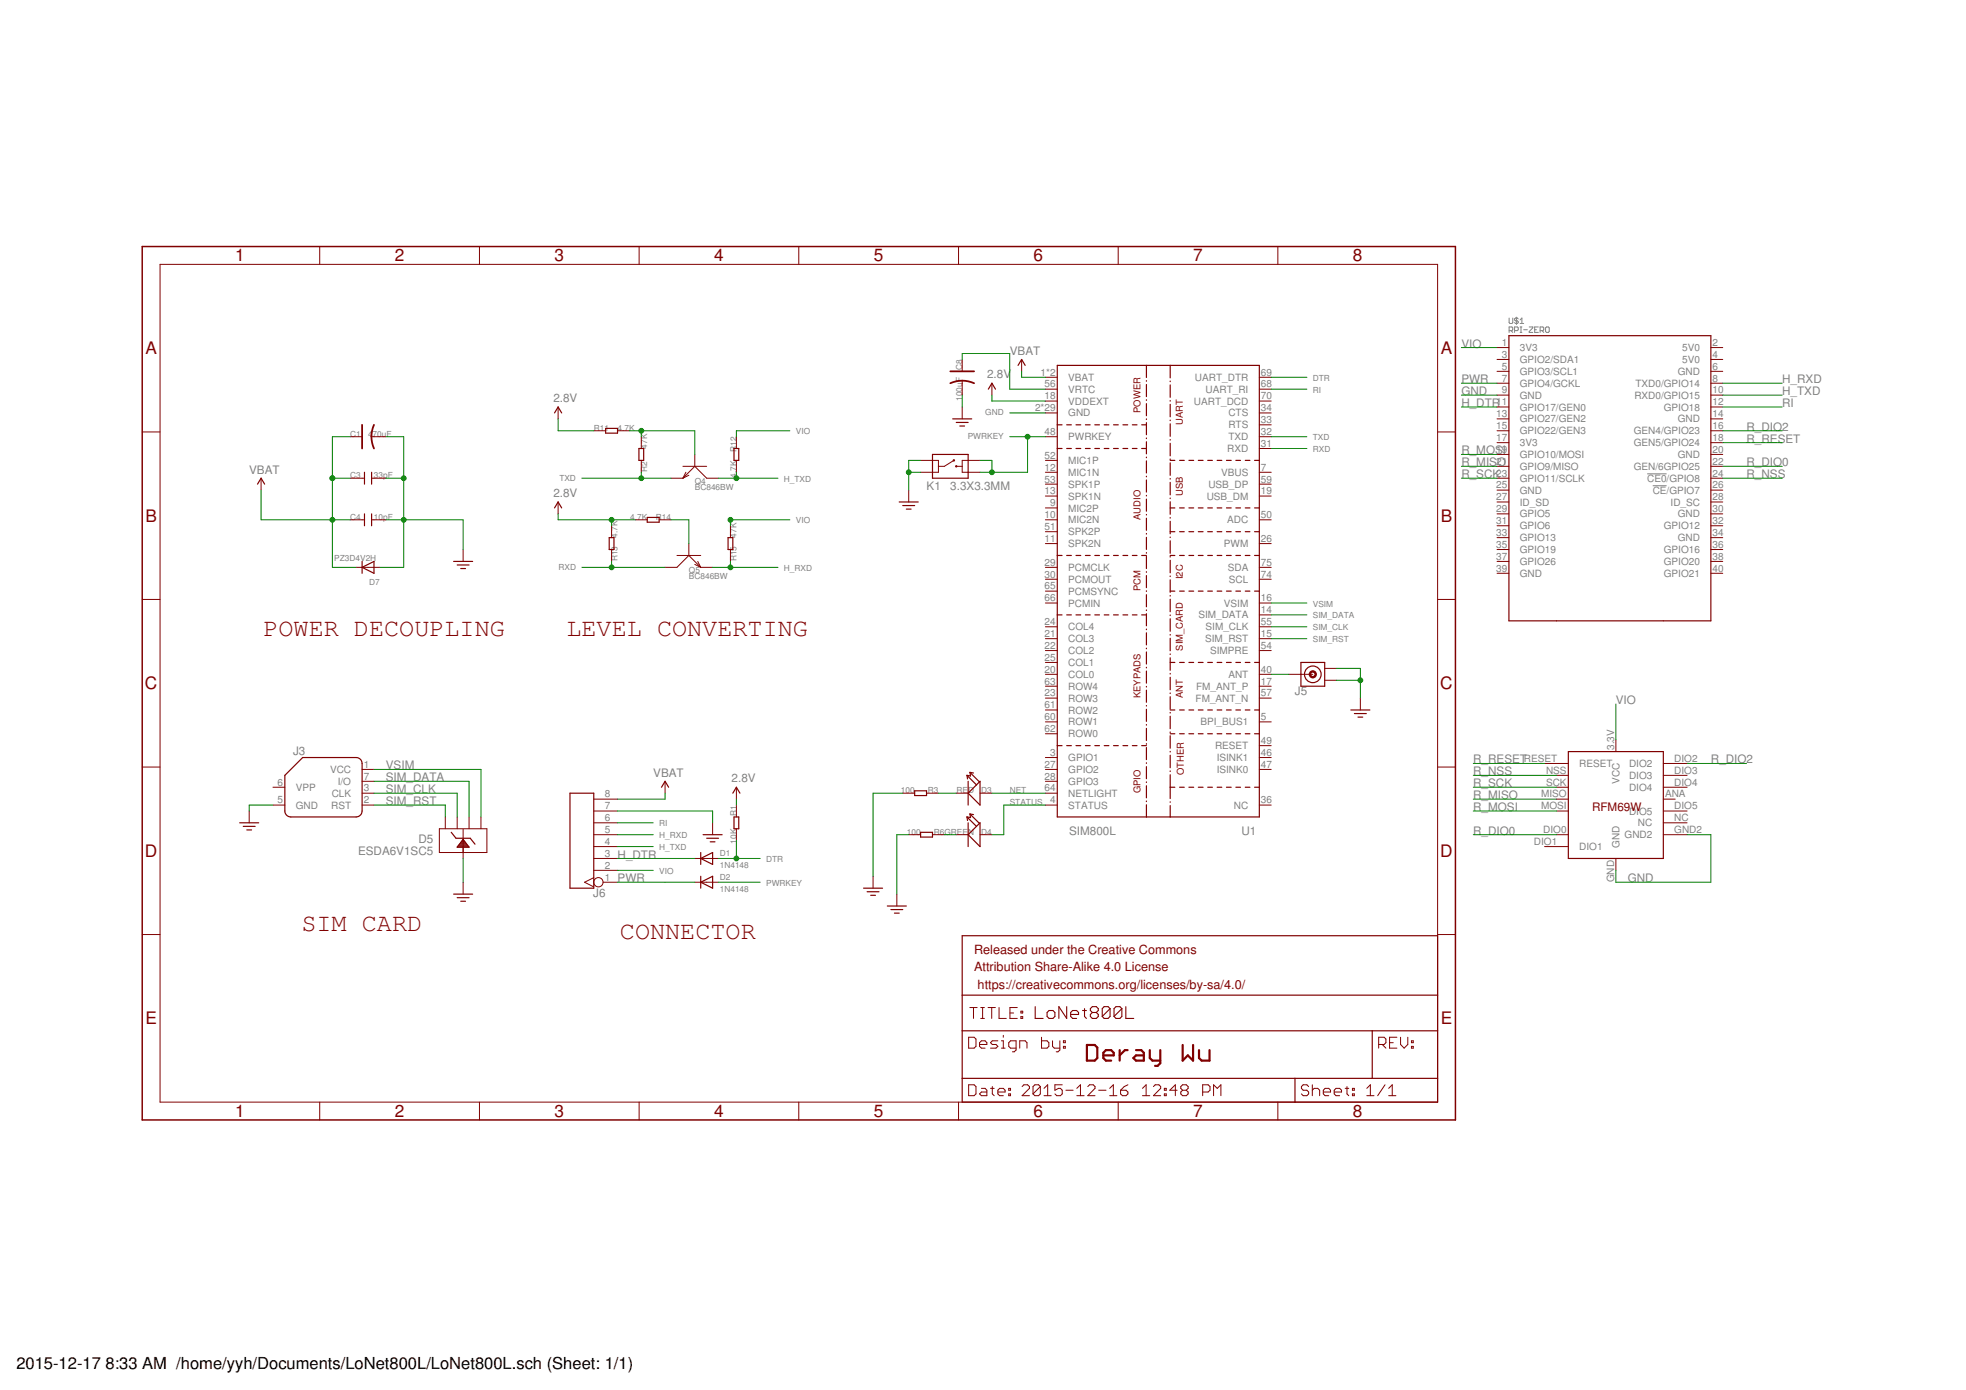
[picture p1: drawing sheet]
<svg xmlns="http://www.w3.org/2000/svg" width="420mm" height="297mm" viewBox="0 0 420 297" stroke-linecap="round" stroke-linejoin="round" font-family="sans-serif">
<g fill="none" stroke="#808080" stroke-width=".21">
<path d="M322.5 68v.9l.2 .2h.4l.2-.2v-.9M322.5 70.7h.6l.2-.2v-.4l-.2-.2h-.6v1.1M322.9 70.7l.4 .3M323.7 70.7h.6l.2-.2v-.4l-.2-.2h-.6v1.1M324.1 67.8v1.5M324.5 68.2l-.2-.2h-.4l-.2 .2 .2 .4h.4l.2 .1-.2 .4h-.4l-.2-.2M324.9 69.9h.3M324.9 71h.3M324.9 69.1h.7M324.9 68.4l.3-.4v1.1M325.1 69.9v1.1M325.6 70.5h.8"/>
<path d="M326.8 69.9h.8v.2l-.8 .7v.2h.8M328 70.5h.4M328.8 69.9h-.8v1.1h.8M329.1 70.7h.6l.2-.2v-.4l-.2-.2h-.6v1.1M329.5 70.7l.4 .3M330.3 70.1l.2-.2h.4l.2 .2v.7l-.2 .2h-.4l-.2-.2zM352 101.3h4.2M353.2 103.8h3"/>
</g>
<path d="M232.3 223.3h1.7l.5 .6v2.2l-.5 .6h-1.7zM235.8 225.5h2.2v-.5l-.5-.6h-1.2l-.5 .6v1.1l.5 .6h1.2M239.3 224.4v2.3M241 224.4h-.6l-1.1 1.1M242.8 224.4h1.1l.6 .6v1.7h-1.7l-.6-.6 .6-.6h1.7M245.7 224.4v1.7l.6 .6h1.7M248 224.4v2.8l-.6 .6h-.6M252.8 223.3v3.4l1.1-1.2 1.1 1.2v-3.4M256.2 224.4v1.7l.6 .6h1.7v-2.3" fill="none" stroke="#800000" stroke-width=".47"/>
<g fill="none" stroke="#800000" stroke-width=".21">
<path d="M34.2 56.5h273v179h-273zM68.3 52.7v3.8M102.5 52.7v3.8M136.6 52.7v3.8M170.7 52.7v3.8M204.9 52.7v3.8M239 52.7v3.8M273.1 52.7v3.8M205.6 76.8v2.6M218.3 76.8v2.6M319.9 74.3h2.6M319.9 76.8h2.6"/>
<path d="M319.9 79.4h2.6M365.6 74.3h2.6M365.6 76.8h2.6M365.6 79.4h2.6M30.4 92.3h3.8M74.8 93.3h2.6M79.3 93.3h3.2M119.3 87v2.5M126.9 92.1h2.5M132 92.1h2.5M137.1 93.3v2.5M137.1 98.4v2.5"/>
<path d="M145.9 99.7h5.1M148.5 99.7l2.5 2.5h2.6M148.5 99.7l-2.6 2.5M148.5 97.1v2.6M157.4 93.3v2.5M157.4 98.4v2.5M196.7 98.4h3.9v2.5h-3.9M203.9 98.4l-2.1 1.3h-1.2M204.4 99.7h1.2M205.6 81.3v3.1M205.6 87v2.5M209.4 98.4h-3.8v2.5h3.8"/>
<path d="M212 81.9v2.5M223.4 80.6h2.6M223.4 88.2h2.6M223.4 85.7h2.6M223.4 93.3h2.6M223.4 98.4h2.6M223.4 83.2h2.6M269.1 80.6h2.6M269.1 88.2h2.6M269.1 85.7h2.6M269.1 95.8h2.6M269.1 93.3h2.6"/>
<path d="M269.1 90.8h2.6M269.1 83.2h2.6M307.2 92.3h3.8M319.9 99.7h2.6M319.9 92.1h2.6M319.9 81.9h2.6M319.9 84.4h2.6M319.9 87h2.6M319.9 89.5h2.6M319.9 94.6h2.6M319.9 97.1h2.6M365.6 99.7h2.6"/>
<path d="M365.6 92.1h2.6M365.6 81.9h2.6M365.6 84.4h2.6M365.6 87h2.6M365.6 89.5h2.6M365.6 94.6h2.6M365.6 97.1h2.6M55.8 102.2v2.5M74.8 111.1h3.1M74.8 102.2h3.1M79.4 111.1h3.1M79.4 102.2h3.1"/>
<path d="M99 117.4v2.6M119.3 107.3v2.5M130.7 112.4v2.5M130.7 117.4v2.6M135.8 111.1h2.5M140.9 111.1h2.5M143.4 102.2h2.5M144.7 118.7h5.1M146.6 100.9l-.7 1.3M147.2 118.7l-2.5 2.5h-2.6M147.2 101.6l-1.3 .6M147.2 118.7l2.6 2.5"/>
<path d="M147.2 116.2v2.5M149.1 120l.7 1.2M156.1 112.4v2.5M156.1 117.4v2.6M194.2 104.7v2.6M223.4 100.9h2.6M223.4 108.5h2.6M223.4 111.1h2.6M223.4 116.2h2.6M223.4 106h2.6M223.4 113.6h2.6M223.4 103.5h2.6"/>
<path d="M269.1 100.9h2.6M269.1 111.1h2.6M269.1 116.2h2.6M269.1 106h2.6M269.1 103.5h2.6M319.9 102.2h2.6M319.9 104.7h2.6M319.9 107.3h2.6M319.9 109.8h2.6M319.9 112.4h2.6M319.9 114.9h2.6M319.9 117.4h2.6"/>
<path d="M319.9 120h2.6M365.6 102.2h2.6M365.6 104.7h2.6M365.6 107.3h2.6M365.6 109.8h2.6M365.6 112.4h2.6M365.6 114.9h2.6M365.6 117.4h2.6M365.6 120h2.6M30.4 128.1h3.8M76.1 121.2h5.1M148.5 120.6l1.3 .6"/>
<path d="M149.8 121.2h2.5M223.4 136.5h2.6M223.4 128.9h2.6M223.4 139h2.6M223.4 133.9h2.6M223.4 121.2h2.6M223.4 123.8h2.6M223.4 126.3h2.6M269.1 131.4h2.6M269.1 136.5h2.6M269.1 128.9h2.6M269.1 139h2.6"/>
<path d="M269.1 133.9h2.6M269.1 121.2h2.6M269.1 123.8h2.6M307.2 128.1h3.8M319.9 122.5h2.6M365.6 122.5h2.6M223.4 154.3h2.6M223.4 146.6h2.6M223.4 144.1h2.6M223.4 149.2h2.6M223.4 141.6h2.6M223.4 151.7h2.6"/>
<path d="M223.4 156.8h2.6M269.1 154.3h2.6M269.1 146.6h2.6M269.1 144.1h2.6M269.1 149.2h2.6M269.1 159.3h2.6M275.5 144.1h5.1M283.1 145.4h2.5M283.1 142.8h2.5M290.7 149.2v2.5M345.3 158.1v2.5M30.4 163.9h3.8"/>
<path d="M53.3 173.3v2.5M58.3 172h2.6M58.3 168.2h2.6M77.4 172h2.5M77.4 164.4h2.5M77.4 167h2.5M77.4 169.5h2.5M93.9 177.1h10.2v5.1h-10.2zM95.2 174.6v2.5M97.7 174.6v2.5M99 177.2v6.3M100.2 174.6v2.5"/>
<path d="M102.8 174.6v2.5M126.9 178.4h5.1M126.9 175.8h5.1M126.9 173.3h5.1M126.9 170.8h5.1M142.1 167v2.5M152.3 175.8v2.6M157.4 168.2v2.6M157.4 172v2.6M157.4 177.1v2.5M192.9 169.5h2.6M194.2 178.4h2.5"/>
<path d="M198 169.5h2.6M199.3 178.4h2.5M204.4 169.5h2.5M204.4 178.4h2.5M209.4 169.5h2.6M209.4 178.4h2.6M223.4 161.9h2.6M223.4 172h2.6M223.4 164.4h2.6M223.4 167h2.6M223.4 169.5h2.6M269.1 161.9h2.6"/>
<path d="M269.1 172h2.6M269.1 164.4h2.6M307.2 163.9h3.8M330.1 163.2h5.1M332.6 178.4h2.6M332.6 168.2h2.6M332.6 173.3h2.6M332.6 170.8h2.6M332.6 165.7h2.6M355.5 178.4h5.1M355.5 168.2h5.1M355.5 175.8h5.1"/>
<path d="M355.5 173.3h5.1M355.5 170.8h2.5M355.5 165.7h5.1M355.5 163.2h5.1M30.4 199.7h3.8M99 188.5v2.6M126.9 186h5.1M126.9 183.5h5.1M126.9 180.9h5.1M126.9 187.6l-2 .9 2 1M128.9 188.5h3.1M148.5 183.5h5.1"/>
<path d="M148.5 188.5h5.1M186.6 187.3v2.5M191.7 191.1v2.5M307.2 199.7h3.8M330.1 180.9h5.1M345.3 183.5v2.5M207.3 215.3h1.5M208 215.3v2.3M209.6 215.3h.8M209.6 217.6h.8M210 215.3v2.3M211.2 215.3h1.5"/>
<path d="M211.9 215.3v2.3M213.5 215.3v2.3h1.6M215.8 216.5h.8M217.4 215.3h-1.6v2.3h1.6M218.2 217.3h.4v.3h-.4zM218.2 216.1h.4v.4h-.4zM68.3 235.5v3.8M102.5 235.5v3.8M136.6 235.5v3.8M170.7 235.5v3.8M204.9 235.5v3.8M207 221.7h1.2l.4 .3v1.6l-.4 .4h-1.2z"/>
<path d="M207 231.8h1.2l.4 .4v1.6l-.4 .3h-1.2zM209.3 223.2h1.6v-.4l-.4-.4h-.8l-.4 .4v.8l.4 .4h.8M209.7 232.6h.8l.4 .4v1.1h-1.2l-.4-.3 .4-.4h1.2M211.7 232.6h.8M212.1 232.2v1.6l.4 .3M213.3 233.4h1.5v-.4l-.4-.4h-.8l-.3 .4v.8l.3 .3h.8M213.3 222.4h-1.2l-.4 .4 .4 .4h.8l.4 .4-.4 .4h-1.2M214 224h.8M214 222.4h.4v1.6M214.4 221.3v.4M215.6 233.8h.4v.3h-.4zM215.6 232.6h.4v.4h-.4z"/>
<path d="M217.1 224h-1.1l-.4-.4v-.8l.4-.4h1.1v2l-.4 .4h-.3M217.9 224v-1.6h1.2l.4 .4v1.2M218.4 232.2l.4-.4h.8l.4 .4v.4l-1.6 1.5h1.6M222.3 232.2v1.6l-.3 .3h-.8l-.4-.3M222.3 232.2l-.3-.4h-.8l-.4 .4v1.6M222.3 232.2l-1.5 1.6M222.6 221.7v2.3h1.2l.4-.4v-.8l-.4-.4h-1.2M223.1 234.1h1.6M223.1 232.6l.8-.8v2.3M224.9 222.4v1.2l.4 .4h1.2M226.5 222.4v2l-.4 .4h-.4M227 231.8h-1.6v1.2l.8-.4h.4l.4 .4v.8l-.4 .3h-.8l-.4-.3"/>
<path d="M227.3 223.6h.4v.4h-.4zM227.3 222.4h.4v.4h-.4zM227.8 233h1.5M230.1 234.1h1.6M230.1 232.6l.8-.8v2.3M232.5 232.2l.4-.4h.7l.4 .4v.4l-1.5 1.5h1.5M234.8 233h1.6M237.2 234.1h1.5M237.2 232.6l.7-.8v2.3M239 235.5v3.8M239.5 233h1.1l.4 .4v.4l-.4 .3h-.7l-.4-.3zM241 231.8l-.7 .4-.8 .8"/>
<path d="M244.2 234.1h1.5M244.2 232.6l.7-.8v2.3M246.5 232.2l.4-.4h.8l.4 .4v.4l-1.6 1.5h1.6M248.8 233.8h.4v.3h-.4zM248.8 232.6h.4v.4h-.4zM251.6 233h-1.6l1.2-1.2v2.3M252.7 233l-.4 .4v.4l.4 .3h.8l.4-.3v-.4l-.4-.4M252.7 233l-.4-.4v-.4l.4-.4h.8l.4 .4v.4l-.4 .4M252.7 233h.8M257 233.4h1.2l.4-.4v-.8l-.4-.4h-1.2v2.3M259.4 234.1v-2.3l.7 .8 .8-.8v2.3M273.1 235.5v3.8"/>
<path d="M279.7 232.2l-.4-.4h-.8l-.4 .4v.4l.4 .4h.8l.4 .4v.4l-.4 .3h-.8l-.4-.3M280.5 233l.4-.4h.7l.4 .4v1.1M280.5 231.8v2.3M282.8 233.4h1.6v-.4l-.4-.4h-.8l-.4 .4v.8l.4 .3h.8M285.1 233.4h1.6v-.4l-.4-.4h-.8l-.4 .4v.8l.4 .3h.8M287.5 232.6h.7M287.9 232.2v1.6l.3 .3M289 233.8h.4v.3h-.4zM289 232.6h.4v.4h-.4zM292.1 234.1h1.5M292.1 232.6l.8-.8v2.3M294.6 223.2h1.2l.4-.4v-.8l-.4-.3h-1.2v2.3"/>
<path d="M295.4 223.2l.8 .8M296 231.8l-1.6 2.3M296.8 234.1h1.5M296.8 232.6l.7-.8v2.3M297 222.8h.8M298.5 221.7h-1.5v2.3h1.5M299.3 221.7v1.5l.8 .8 .8-.8v-1.5M301.6 223.6h.4v.4h-.4zM301.6 222.4h.4v.4h-.4z"/>
<circle cx="127.9" cy="188.5" r=".99"/>
</g>
<g fill="none" stroke="#800000" stroke-width=".25">
<path d="M217.6 78.1l.7-1.3 .8 1.3M226 78.1h43.1v96.5h-43.1zM245 78.1v2.6M250.1 78.1v2.7M322.5 71.7h43.1v61h-43.1zM118.5 88.2l.8-1.2 .7 1.2M129.4 91.5h2.6v1.1h-2.6zM136.5 95.8h1.1v2.6h-1.1zM156.9 95.8h1v2.6h-1zM199.3 97.1h7.6v5.1h-7.6zM203.6 89.5h4.1M204.4 90.3h2.5"/>
<path d="M205.1 91h1M211.2 83.2l.8-1.3 .7 1.3M226 90.8h1M226 95.8h1M228 90.8h1M228 95.8h1M230 90.8h1M230 95.8h1M232 90.8h1M232 95.8h1M234 90.8h1M234 95.8h1"/>
<path d="M236 90.8h1M236 95.8h1M238 90.8h1M238 95.8h1M240 90.8h1M240 95.8h1M242 90.8h1M242 95.8h1M244 90.8h1M244 95.8h1M245 81.3v.2M245 82.2v2.6"/>
<path d="M245 85.4v.2M245 86.3v2.5M245 89.5v.1M245 90.3v2.6M245 93.6v.1M245 94.4v2.6M245 97.7v.1M245 98.5v2.6M250.1 98.4h1M250.1 81.4v.2M250.1 82.3v2.6M250.1 85.6v.1"/>
<path d="M250.1 86.4v2.7M250.1 89.8v.1M250.1 90.6v2.6M250.1 93.9v.1M250.1 94.7v2.7M250.1 98.1v.1M250.1 98.9v2.7M252.1 98.4h1M254.1 98.4h1M256.1 98.4h1M258.1 98.4h1M260.1 98.4h1"/>
<path d="M262.1 98.4h1M264.1 98.4h1M266.1 98.4h1M268.1 98.4h1M55 103.5l.8-1.3 .8 1.3M77.4 120v2.5M77.9 100.9v2.6M77.9 109.8v2.6M79.4 100.9v2.6M79.4 109.8v2.6M96.9 120h4.1M118.5 108.5l.8-1.2 .7 1.2"/>
<path d="M130.2 114.9h1v2.5h-1zM138.3 110.6h2.6v1h-2.6zM155.6 114.9h1v2.5h-1zM192.2 107.3h4M192.9 108h2.6M193.7 108.8h1M226 118.7h1M228 118.7h1M230 118.7h1M232 118.7h1M234 118.7h1M236 118.7h1"/>
<path d="M238 118.7h1M240 118.7h1M242 118.7h1M244 118.7h1M245 101.8v.1M245 102.6v2.6M245 105.9v.1M245 106.7v2.5M245 109.9v.1M245 110.7v2.6M245 114v.1M245 114.8v2.6"/>
<path d="M245 118.1v.1M245 118.9v2.6M250.1 118.7h1M250.1 108.5h1M250.1 113.6h1M250.1 102.3v.1M250.1 103.1v2.6M250.1 106.4v.2M250.1 107.2v2.7M250.1 110.6v.1M250.1 111.4v2.7M250.1 114.8v.1"/>
<path d="M250.1 115.6v2.6M250.1 118.9v.1M250.1 119.7v2.7M252.1 118.7h1M252.1 108.5h1M252.1 113.6h1M254.1 118.7h1M254.1 108.5h1M254.1 113.6h1M256.1 118.7h1M256.1 108.5h1M256.1 113.6h1"/>
<path d="M258.1 118.7h1M258.1 108.5h1M258.1 113.6h1M260.1 118.7h1M260.1 108.5h1M260.1 113.6h1M262.1 118.7h1M262.1 108.5h1M262.1 113.6h1M264.1 118.7h1M264.1 108.5h1M264.1 113.6h1"/>
<path d="M266.1 118.7h1M266.1 108.5h1M266.1 113.6h1M268.1 118.7h1M268.1 108.5h1M268.1 113.6h1M77.4 121.2l2.5-1.2v2.5zM97.7 120.7h2.5M98.5 121.5h1M226 131.4h1M228 131.4h1M230 131.4h1"/>
<path d="M232 131.4h1M234 131.4h1M236 131.4h1M238 131.4h1M240 131.4h1M242 131.4h1M244 131.4h1M245 122.2v.1M245 123v2.6M245 126.3v.1M245 127.1v2.6M245 130.3v.2"/>
<path d="M245 131.1v2.6M245 134.4v.2M245 135.2v2.6M245 138.5v.1M245 139.3v2.6M250.1 126.3h1M250.1 123.1v.1M250.1 123.9v2.7M250.1 127.3v.1M250.1 128.1v2.6M250.1 131.4v.2M250.1 132.2v2.7"/>
<path d="M250.1 135.6v.1M250.1 136.4v2.7M250.1 139.7v.2M252.1 126.3h1M254.1 126.3h1M256.1 126.3h1M258.1 126.3h1M260.1 126.3h1M262.1 126.3h1M264.1 126.3h1M266.1 126.3h1M268.1 126.3h1"/>
<path d="M226 159.3h1M228 159.3h1M230 159.3h1M232 159.3h1M234 159.3h1M236 159.3h1M238 159.3h1M240 159.3h1M242 159.3h1M244 159.3h1M245 142.6v.1M245 143.4v2.6"/>
<path d="M245 146.7v.1M245 147.5v2.6M245 150.8v.1M245 151.6v2.6M245 154.8v.2M245 155.7v2.5M245 158.9v.1M245 159.7v2.6M250.1 141.6h1M250.1 151.7h1M250.1 156.8h1M250.1 140.6v2.6"/>
<path d="M250.1 143.9v.1M250.1 144.7v2.7M250.1 148.1v.1M250.1 148.9v2.7M250.1 152.3v.1M250.1 153.1v2.6M250.1 156.4v.1M250.1 157.2v2.7M252.1 141.6h1M252.1 151.7h1M252.1 156.8h1M254.1 141.6h1"/>
<path d="M254.1 151.7h1M254.1 156.8h1M256.1 141.6h1M256.1 151.7h1M256.1 156.8h1M258.1 141.6h1M258.1 151.7h1M258.1 156.8h1M260.1 141.6h1M260.1 151.7h1M260.1 156.8h1M262.1 141.6h1"/>
<path d="M262.1 151.7h1M262.1 156.8h1M264.1 141.6h1M264.1 151.7h1M264.1 156.8h1M266.1 141.6h1M266.1 151.7h1M266.1 156.8h1M268.1 141.6h1M268.1 151.7h1M268.1 156.8h1M278 141.6h5.1v5h-5.1z"/>
<path d="M288.7 151.7h4.1M289.5 152.5h2.5M290.2 153.2h1M51.2 175.8h4.1M52 176.6h2.5M52.7 177.4h1.1M60.9 165.7l3.8-3.8h11.4l.6 .1 .4 .3 .3 .9v10.1l-.1 .6-.6 .6-.6 .1h-14l-.5-.1-.4-.4-.3-.5zM96.4 177.9l1.1 1.2h3l1 1.3M98.6 179.9h.7M98.8 179.7h.4M98.9 179.4h.1M99 179.4l1.2 1.6h-2.5z"/>
<path d="M121.8 169.5h5.1v20.3h-5.1zM141.4 168.2l.7-1.2 .8 1.2M150.3 178.4h4M151 179.1h2.6M151.8 179.9h1M156.6 169.5l.8-1.3 .7 1.3M156.9 174.6h1v2.5h-1zM195.5 169h2.5v1h-2.5zM196.7 177.9h2.6v1h-2.6zM206.7 165.7l2 2M206.7 165.7l.1 .8M206.7 174.6l2 2"/>
<path d="M206.7 174.6l.1 .7M206.9 167v5M206.9 175.8v5.1M207.3 165.1l2 2M207.3 165.1l.7 .1M207.3 165.1l.1 .7-.7-.1M207.3 173.9l2 2.1M207.3 173.9l.7 .2M207.3 173.9l.1 .8-.7-.1M209.4 167v5l-2.5-2.5zM209.4 175.8v5.1l-2.5-2.5zM245 163v.1"/>
<path d="M245 163.8v2.6M245 167.1v.1M245 167.9v2.6M245 171.2v.1M245 172v2.6M250.1 168.2h1M250.1 160.6v.1M250.1 161.4v2.7M250.1 164.7v.2M250.1 165.6v5M250.1 171.3v.1M250.1 172.1v2.5"/>
<path d="M252.1 168.2h1M254.1 168.2h1M256.1 168.2h1M258.1 168.2h1M260.1 168.2h1M262.1 168.2h1M264.1 168.2h1M266.1 168.2h1M268.1 168.2h1M335.2 160.6h20.3v22.9h-20.3zM96.9 191.1h4.1M97.7 191.8h2.5"/>
<path d="M97.9 180.8h2.1M98.1 180.6h1.7M98.3 180.3h1.4M98.4 180.1h1.1M98.5 192.6h1M149.8 183.5l2.5-1.3v2.5zM149.8 182.2v2.5M149.8 187.3v2.5M149.8 188.5l2.5-1.2v2.5zM184.6 189.8h4M185.3 190.6h2.6M186.1 191.3h1"/>
<path d="M189.6 193.6h4.1M190.4 194.4h2.5M191.2 195.1h1M205.6 200h101.6v35.5h-101.6zM205.6 212.7h101.6M205.6 220.3h101.6M205.6 230.4h101.6M276.8 230.4v5.1M293.3 220.3v10.1"/>
<circle cx="280.6" cy="144.1" r="1.78"/>
</g>
<g fill="#800000" stroke="#800000" stroke-width=".21">
<circle cx="203.9" cy="98.4" r=".15"/>
<circle cx="204.4" cy="99.7" r=".15"/>
</g>
<path d="M203.1 79.4h5.1M77.4 90.8v5M79.9 90.8a6.1 6.1 0 0 0 0 5M203.1 81.9a6.1 6.1 0 0 1 5.1 0" fill="none" stroke="#800000" stroke-width=".38"/>
<circle cx="280.6" cy="144.1" r=".25" fill="none" stroke="#800000" stroke-width="1.3"/>
<path d="M30.4 52.7h280.6v186.6h-280.6z" fill="none" stroke="#800000" stroke-width=".32"/>
<g fill="none" stroke="#800000" stroke-width=".23">
<path d="M221.2 215.1v2.5h1.7M223.8 216.4l.4-.5h.8l.4 .5v.8l-.4 .4h-.8l-.4-.4zM228 215.1v2.5l-1.7-2.5v2.5M228.8 216.8h1.7v-.4l-.4-.5h-.9l-.4 .5v.8l.4 .4h.9M231.4 215.9h.8M231.8 215.5v1.7l.4 .4M233.4 216.4l-.4 .4v.4l.4 .4h.9l.4-.4v-.4l-.4-.4M233.4 216.4l-.4-.5v-.4l.4-.4h.9l.4 .4v.4l-.4 .5M233.4 216.4h.9M237.2 215.5v1.7l-.4 .4h-.8l-.4-.4M237.2 215.5l-.4-.4h-.8l-.4 .4v1.7M237.2 215.5l-1.6 1.7"/>
<path d="M239.8 215.5v1.7l-.5 .4h-.8l-.4-.4M239.8 215.5l-.5-.4h-.8l-.4 .4v1.7M239.8 215.5l-1.7 1.7M240.6 215.1v2.5h1.7"/>
</g>
<g fill="none" stroke="#008000" stroke-width=".21">
<path d="M205.6 76.8v-1.3h10.2v7.7h7.6M218.3 79.4v1.2h5.1M312.3 74.3h7.6M74.8 93.3h-3.8v27.9h5.1M82.5 93.3h3.8v27.9h-5.1M119.3 89.5v2.6h7.6M134.5 92.1h14v5M137.1 92.1v1.2M168.8 92.1h-11.4v1.2M196.7 98.4h-2.5v6.3M205.6 84.4v2.6M209.4 98.4h2.6v2.5"/>
<path d="M212 84.4v1.3h11.4M215.8 93.3h7.6M215.8 88.2h7.6M219.6 93.3v7.6h-10.2M271.7 93.3h7.6M271.7 80.6h7.6M271.7 83.2h7.6M271.7 95.8h7.6M312.3 84.4h7.6M312.3 81.9h7.6M312.3 87h7.6M312.3 99.7h7.6"/>
<path d="M312.3 97.1h7.6M368.2 84.4h12.7M368.2 81.9h12.7M368.2 87h12.7M368.2 92.1h12.7M368.2 94.6h12.7M368.2 99.7h12.7M55.8 104.7v6.4h19M71 102.2h3.8M82.5 111.1h16.5v6.3M82.5 102.2h3.8M119.3 109.8v1.3h16.5"/>
<path d="M124.4 102.2h19M130.7 111.1v1.3M130.7 120v1.2M137.1 100.9v1.3M143.4 111.1h3.8v5.1M153.6 102.2h12.7M156.1 120v1.2M157.4 100.9v1.3M168.8 111.1h-12.7v1.3M194.2 100.9h2.5M312.3 102.2h7.6M368.2 102.2h12.7"/>
<path d="M124.4 121.2h17.7M152.3 121.2h14M271.7 128.9h7.6M271.7 131.4h7.6M271.7 133.9h7.6M271.7 136.5h7.6M271.7 144.1h3.8M285.6 142.8h5.1v6.4M285.6 145.4h5.1M345.3 150.5v7.6M58.3 172h-5v1.3M79.9 169.5h17.8v5.1"/>
<path d="M79.9 172h15.3v2.6M79.9 164.4h22.9v10.2M79.9 167h20.3v7.6M132 178.4h7.6M132 173.3h20.3v2.5M132 175.8h7.6M142.1 169.5v1.3h-10.1M157.4 170.8v1.2M157.4 179.6v3.9M192.9 169.5h-6.3v17.8M194.2 178.4h-2.5v12.7M200.6 169.5h3.8"/>
<path d="M201.8 178.4h2.6M212 169.5h11.4M223.4 172h-8.9v6.4h-2.5M314.9 178.4h17.7M314.9 173.3h17.7M314.9 170.8h17.7M314.9 163.2h15.2M314.9 165.7h17.7M314.9 168.2h17.7M360.6 178.4h5v10.1h-20.3v-2.5M360.6 163.2h12.7M99 183.5v5"/>
<path d="M132 188.5h16.5M132 180.9h7.6M132 183.5h16.5M132 186h7.6M153.6 188.5h8.9M153.6 183.5h8.9"/>
</g>
<g fill="#008000" stroke="#008000" stroke-width=".21">
<circle cx="290.7" cy="145.4" r=".51"/>
<circle cx="194.2" cy="100.9" r=".51"/>
<circle cx="86.3" cy="102.2" r=".51"/>
<circle cx="86.3" cy="111.1" r=".51"/>
<circle cx="71" cy="102.2" r=".51"/>
<circle cx="71" cy="111.1" r=".51"/>
<circle cx="212" cy="100.9" r=".51"/>
<circle cx="219.6" cy="93.3" r=".51"/>
<circle cx="130.7" cy="121.2" r=".51"/>
<circle cx="130.7" cy="111.1" r=".51"/>
<circle cx="137.1" cy="102.2" r=".51"/>
<circle cx="156.1" cy="121.2" r=".51"/>
<circle cx="157.4" cy="102.2" r=".51"/>
<circle cx="157.4" cy="183.5" r=".51"/>
<circle cx="156.1" cy="111.1" r=".51"/>
<circle cx="137.1" cy="92.1" r=".51"/>
</g>
<g font-size="5.4" fill="#800000">
<text x="56.3" y="136">POWER DECOUPLING</text>
<text x="121.1" y="136">LEVEL CONVERTING</text>
<text x="64.4" y="198.9">SIM CARD</text>
<text x="132.5" y="200.7">CONNECTOR</text>
</g>
<g font-size="3.7" fill="#800000">
<text x="50.3" y="55.9">1</text>
<text x="84.4" y="55.9">2</text>
<text x="118.5" y="55.9">3</text>
<text x="152.6" y="55.9">4</text>
<text x="186.8" y="55.9">5</text>
<text x="220.9" y="55.9">6</text>
<text x="255" y="55.9">7</text>
<text x="289.1" y="55.9">8</text>
<text x="31.1" y="75.7">A</text>
<text x="307.9" y="75.7">A</text>
<text x="31.1" y="111.5">B</text>
<text x="307.9" y="111.5">B</text>
<text x="31" y="147.3">C</text>
<text x="307.8" y="147.3">C</text>
<text x="31" y="183.1">D</text>
<text x="307.8" y="183.1">D</text>
<text x="31.1" y="218.9">E</text>
<text x="307.9" y="218.9">E</text>
<text x="50.3" y="238.7">1</text>
<text x="84.4" y="238.7">2</text>
<text x="118.5" y="238.7">3</text>
<text x="152.6" y="238.7">4</text>
<text x="186.8" y="238.7">5</text>
<text x="220.9" y="238.7">6</text>
<text x="255" y="238.7">7</text>
<text x="289.1" y="238.7">8</text>
</g>
<g font-size="3.5">
<text x="3.5" y="292.5">2015-12-17</text>
<text x="22.6" y="292.5">8:33 AM /home/yyh/Documents/LoNet800L/LoNet800L.sch (Sheet: 1/1)</text>
</g>
<g font-size="2.7" fill="#800000">
<text x="208.2" y="203.8">Released under the Creative Commons</text>
<text x="208.2" y="207.6">Attribution Share-Alike 4.0 License</text>
<text x="208.9" y="211.4">https://creativecommons.org/licenses/by-sa/4.0/</text>
</g>
<g font-size="2.5" fill="#808080">
<text x="215.8" y="75.8">VBAT</text>
<text x="312.3" y="74.3">VIO</text>
<text x="211" y="80.9">2.8V</text>
<text x="312.3" y="81.9">PWR</text>
<text x="380.9" y="81.9">H_RXD</text>
<text x="118.3" y="85.9">2.8V</text>
<text x="312.3" y="84.4">GND</text>
<text x="312.3" y="87">H_DTR</text>
<text x="380.9" y="87">RI</text>
<text x="380.9" y="84.4">H_TXD</text>
<text x="373.3" y="94.6">R_RESET</text>
<text x="373.3" y="92">R_DIO2</text>
<text x="53.3" y="101.2">VBAT</text>
<text x="312.3" y="99.7">R_MISO</text>
<text x="312.3" y="97.1">R_MOSI</text>
<text x="373.3" y="99.7">R_DIO0</text>
<text x="118.3" y="106.3">2.8V</text>
<text x="198" y="104.7">K1</text>
<text x="203.1" y="104.7">3.3X3.3MM</text>
<text x="312.3" y="102.2">R_SCK</text>
<text x="373.3" y="102.2">R_NSS</text>
<text x="276.8" y="148.4">J5</text>
<text x="345.3" y="150.4">VIO</text>
<text x="62.6" y="161.4">J3</text>
<text x="82.5" y="164.4">VSIM</text>
<text x="82.5" y="167">SIM_DATA</text>
<text x="139.6" y="165.9">VBAT</text>
<text x="156.4" y="167.2">2.8V</text>
<text x="314.8" y="163.1">R_RESET</text>
<text x="314.8" y="165.7">R_NSS</text>
<text x="365.6" y="163.1">R_DIO2</text>
<text x="82.5" y="169.5">SIM_CLK</text>
<text x="82.5" y="172">SIM_RST</text>
<text x="314.8" y="168.2">R_SCK</text>
<text x="314.8" y="170.8">R_MISO</text>
<text x="314.8" y="173.3">R_MOSI</text>
<text x="228.5" y="178.4">SIM800L</text>
<text x="265.3" y="178.4">U1</text>
<text x="314.8" y="178.4">R_DIO0</text>
<text x="76.5" y="182.7">ESDA6V1SC5</text>
<text x="89.4" y="180.2">D5</text>
<text x="132" y="183.5">H_DTR</text>
<text x="126.8" y="191.6">J6</text>
<text x="132" y="188.5">PWR</text>
<text x="347.9" y="188.5">GND</text>
</g>
<text font-size="2.5" fill="#800000" x="340.2" y="173.3">RFM69W</text>
<g font-size="2.1" fill="#808080">
<text x="320.9" y="73.9">1</text>
<text x="320.9" y="76.5">3</text>
<text x="324.8" y="75">3V3</text>
<text x="324.8" y="77.6">GPIO2/SDA1</text>
<text x="359.5" y="75">5V0</text>
<text x="359.5" y="77.6">5V0</text>
<text x="366" y="73.9">2</text>
<text x="366" y="76.5">4</text>
<text x="222.4" y="80.3">1*2</text>
<text x="223.2" y="82.8">56</text>
<text x="228.3" y="81.4">VBAT</text>
<text x="228.3" y="83.9">VRTC</text>
<text x="255.4" y="81.4">UART_DTR</text>
<text x="257.7" y="83.9">UART_RI</text>
<text x="269.5" y="82.8">68</text>
<text x="269.5" y="80.3">69</text>
<text x="320.9" y="79">5</text>
<text x="320.9" y="81.5">7</text>
<text x="324.8" y="80.1">GPIO3/SCL1</text>
<text x="324.8" y="82.6">GPIO4/GCKL</text>
<text x="349.5" y="82.6">TXD0/GPIO14</text>
<text x="358.6" y="80.1">GND</text>
<text x="366" y="79">6</text>
<text x="366" y="81.5">8</text>
<text x="221.2" y="87.9">2*29</text>
<text x="223.2" y="85.3">18</text>
<text x="228.3" y="89">GND</text>
<text x="228.3" y="86.5">VDDEXT</text>
<text x="255.2" y="86.5">UART_DCD</text>
<text x="262.5" y="89">CTS</text>
<text x="269.5" y="87.9">34</text>
<text x="269.5" y="85.3">70</text>
<text x="319.7" y="86.6">11</text>
<text x="319.7" y="89.1">13</text>
<text x="320.9" y="84.1">9</text>
<text x="324.8" y="85.2">GND</text>
<text x="324.8" y="87.7">GPIO17/GEN0</text>
<text x="349.3" y="85.2">RXD0/GPIO15</text>
<text x="355.6" y="87.7">GPIO18</text>
<text x="366" y="84.1">10</text>
<text x="366" y="86.6">12</text>
<text x="366" y="89.1">14</text>
<text x="223.2" y="93">48</text>
<text x="228.3" y="94.1">PWRKEY</text>
<text x="262.5" y="94.1">TXD</text>
<text x="262.5" y="91.5">RTS</text>
<text x="269.5" y="95.5">31</text>
<text x="269.5" y="93">32</text>
<text x="269.5" y="90.4">33</text>
<text x="319.7" y="91.7">15</text>
<text x="319.7" y="94.2">17</text>
<text x="324.8" y="90.3">GPIO27/GEN2</text>
<text x="324.8" y="92.8">GPIO22/GEN3</text>
<text x="324.8" y="95.3">3V3</text>
<text x="349.2" y="92.8">GEN4/GPIO23</text>
<text x="349.2" y="95.3">GEN5/GPIO24</text>
<text x="358.6" y="90.3">GND</text>
<text x="366" y="91.7">16</text>
<text x="366" y="94.2">18</text>
<text x="223.2" y="100.6">12</text>
<text x="223.2" y="98">52</text>
<text x="228.3" y="101.7">MIC1N</text>
<text x="228.3" y="99.2">MIC1P</text>
<text x="261" y="101.7">VBUS</text>
<text x="262.3" y="96.6">RXD</text>
<text x="269.5" y="100.6">7</text>
<text x="319.7" y="96.8">19</text>
<text x="319.7" y="99.3">21</text>
<text x="319.7" y="101.8">23</text>
<text x="324.8" y="97.9">GPIO10/MOSI</text>
<text x="324.8" y="100.4">GPIO9/MISO</text>
<text x="349.2" y="100.4">GEN/6GPIO25</text>
<text x="358.6" y="97.9">GND</text>
<text x="366" y="96.8">20</text>
<text x="366" y="99.3">22</text>
<text x="366" y="101.8">24</text>
<text x="223.2" y="105.7">13</text>
<text x="223.2" y="103.1">53</text>
<text x="228.3" y="106.8">SPK1N</text>
<text x="228.3" y="104.2">SPK1P</text>
<text x="257.9" y="106.8">USB_DM</text>
<text x="258.2" y="104.2">USB_DP</text>
<text x="269.5" y="105.7">19</text>
<text x="269.5" y="103.1">59</text>
<text x="319.7" y="104.4">25</text>
<text x="319.7" y="106.9">27</text>
<text x="324.8" y="103">GPIO11/SCLK</text>
<text x="324.8" y="105.5">GND</text>
<text x="352" y="103">CE0/GPIO8</text>
<text x="353.2" y="105.5">CE/GPIO7</text>
<text x="366" y="104.4">26</text>
<text x="366" y="106.9">28</text>
<text x="223.2" y="110.7">10</text>
<text x="223.2" y="113.3">51</text>
<text x="224.4" y="108.2">9</text>
<text x="228.3" y="109.3">MIC2P</text>
<text x="228.3" y="111.9">MIC2N</text>
<text x="262.3" y="111.9">ADC</text>
<text x="269.5" y="110.7">50</text>
<text x="319.7" y="109.5">29</text>
<text x="319.7" y="112">31</text>
<text x="324.8" y="108">ID_SD</text>
<text x="324.8" y="110.6">GPIO5</text>
<text x="324.8" y="113.1">GPIO6</text>
<text x="355.6" y="113.1">GPIO12</text>
<text x="357" y="108">ID_SC</text>
<text x="358.6" y="110.6">GND</text>
<text x="366" y="109.5">30</text>
<text x="366" y="112">32</text>
<text x="223.2" y="115.8">11</text>
<text x="228.3" y="116.9">SPK2N</text>
<text x="228.3" y="114.4">SPK2P</text>
<text x="261.6" y="116.9">PWM</text>
<text x="269.5" y="115.8">26</text>
<text x="319.7" y="114.5">33</text>
<text x="319.7" y="117.1">35</text>
<text x="319.7" y="119.6">37</text>
<text x="324.8" y="115.7">GPIO13</text>
<text x="324.8" y="118.2">GPIO19</text>
<text x="355.6" y="118.2">GPIO16</text>
<text x="358.6" y="115.7">GND</text>
<text x="366" y="114.5">34</text>
<text x="366" y="117.1">36</text>
<text x="366" y="119.6">38</text>
<text x="223.2" y="120.9">29</text>
<text x="223.2" y="123.4">30</text>
<text x="223.2" y="126">65</text>
<text x="228.3" y="122">PCMCLK</text>
<text x="228.3" y="124.5">PCMOUT</text>
<text x="262.4" y="122">SDA</text>
<text x="262.6" y="124.5">SCL</text>
<text x="269.5" y="123.4">74</text>
<text x="269.5" y="120.9">75</text>
<text x="319.7" y="122.2">39</text>
<text x="324.8" y="120.7">GPIO26</text>
<text x="324.8" y="123.3">GND</text>
<text x="355.6" y="120.7">GPIO20</text>
<text x="355.6" y="123.3">GPIO21</text>
<text x="366" y="122.2">40</text>
<text x="223.2" y="128.5">66</text>
<text x="228.3" y="127.1">PCMSYNC</text>
<text x="228.3" y="129.6">PCMIN</text>
<text x="261.6" y="129.6">VSIM</text>
<text x="269.5" y="131">14</text>
<text x="269.5" y="128.5">16</text>
<text x="223.2" y="136.1">21</text>
<text x="223.2" y="133.6">24</text>
<text x="228.3" y="137.2">COL3</text>
<text x="228.3" y="134.7">COL4</text>
<text x="256.1" y="132.2">SIM_DATA</text>
<text x="257.5" y="137.2">SIM_RST</text>
<text x="257.7" y="134.7">SIM_CLK</text>
<text x="269.5" y="136.1">15</text>
<text x="269.5" y="133.6">55</text>
<text x="223.2" y="143.7">20</text>
<text x="223.2" y="138.7">22</text>
<text x="223.2" y="141.2">25</text>
<text x="228.3" y="139.8">COL2</text>
<text x="228.3" y="142.3">COL1</text>
<text x="258.6" y="139.8">SIMPRE</text>
<text x="269.5" y="143.7">40</text>
<text x="269.5" y="138.7">54</text>
<text x="223.2" y="148.8">23</text>
<text x="223.2" y="146.3">63</text>
<text x="228.3" y="144.9">COL0</text>
<text x="228.3" y="149.9">ROW3</text>
<text x="228.3" y="147.4">ROW4</text>
<text x="255.5" y="149.9">FM_ANT_N</text>
<text x="255.6" y="147.4">FM_ANT_P</text>
<text x="262.5" y="144.9">ANT</text>
<text x="269.5" y="146.3">17</text>
<text x="269.5" y="148.8">57</text>
<text x="223.2" y="153.9">60</text>
<text x="223.2" y="151.4">61</text>
<text x="228.3" y="155">ROW1</text>
<text x="228.3" y="152.5">ROW2</text>
<text x="256.6" y="155">BPI_BUS1</text>
<text x="269.5" y="153.9">5</text>
<text x="223.2" y="156.4">62</text>
<text x="224.4" y="161.5">3</text>
<text x="228.3" y="157.6">ROW0</text>
<text x="259.7" y="160.1">RESET</text>
<text x="269.5" y="161.5">46</text>
<text x="269.5" y="159">49</text>
<text x="345" y="160.3" transform="rotate(-90 345 160.3)">3.3V</text>
<text x="59.3" y="167.9">6</text>
<text x="70.5" y="165.2">VCC</text>
<text x="72.2" y="167.7">I/O</text>
<text x="77.7" y="164.1">1</text>
<text x="77.7" y="166.6">7</text>
<text x="223.2" y="164.1">27</text>
<text x="223.2" y="166.6">28</text>
<text x="228.3" y="162.6">GPIO1</text>
<text x="228.3" y="165.2">GPIO2</text>
<text x="228.3" y="167.7">GPIO3</text>
<text x="260" y="162.6">ISINK1</text>
<text x="260" y="165.2">ISINK0</text>
<text x="269.5" y="164.1">47</text>
<text x="325.7" y="162.8">RESET</text>
<text x="330.4" y="167.9">SCK</text>
<text x="330.4" y="165.3">NSS</text>
<text x="337.5" y="163.9">RESET</text>
<text x="346.1" y="167.5" transform="rotate(-90 346.1 167.5)">VCC</text>
<text x="348.2" y="163.9">DIO2</text>
<text x="348.2" y="166.4">DIO3</text>
<text x="357.8" y="162.8">DIO2</text>
<text x="357.8" y="165.3">DIO3</text>
<text x="357.8" y="167.9">DIO4</text>
<text x="59.3" y="171.7">5</text>
<text x="63.2" y="172.8">GND</text>
<text x="63.2" y="169">VPP</text>
<text x="70.8" y="172.8">RST</text>
<text x="70.9" y="170.3">CLK</text>
<text x="77.7" y="171.7">2</text>
<text x="77.7" y="169.1">3</text>
<text x="129.2" y="172.9">7</text>
<text x="129.2" y="170.4">8</text>
<text x="223.2" y="169.1">64</text>
<text x="224.4" y="171.7">4</text>
<text x="228.3" y="172.8">STATUS</text>
<text x="228.3" y="170.3">NETLIGHT</text>
<text x="263.7" y="172.8">NC</text>
<text x="269.5" y="171.7">36</text>
<text x="329.3" y="170.4">MISO</text>
<text x="329.3" y="172.9">MOSI</text>
<text x="348.2" y="169">DIO4</text>
<text x="355.8" y="170.4">ANA</text>
<text x="357.8" y="172.9">DIO5</text>
<text x="129.2" y="178">5</text>
<text x="129.2" y="175.5">6</text>
<text x="329.8" y="178">DIO0</text>
<text x="347.2" y="179.1">GND2</text>
<text x="348.2" y="174.1">DIO5</text>
<text x="350.1" y="176.6">NC</text>
<text x="357.8" y="175.5">NC</text>
<text x="357.8" y="178">GND2</text>
<text x="129.2" y="185.6">2</text>
<text x="129.2" y="183.1">3</text>
<text x="129.2" y="180.6">4</text>
<text x="327.8" y="180.6">DIO1</text>
<text x="337.5" y="181.7">DIO1</text>
<text x="346.1" y="181.1" transform="rotate(-90 346.1 181.1)">GND</text>
<text x="129.2" y="188.2">1</text>
<text x="345" y="188.6" transform="rotate(-90 345 188.6)">GND</text>
</g>
<g font-size="2" fill="#800000">
<text x="243.7" y="88.2" transform="rotate(-90 243.7 88.2)">POWER</text>
<text x="252.8" y="90.8" transform="rotate(-90 252.8 90.8)">UART</text>
<text x="252.8" y="106" transform="rotate(-90 252.8 106)">USB</text>
<text x="243.7" y="111.1" transform="rotate(-90 243.7 111.1)">AUDIO</text>
<text x="252.8" y="123.8" transform="rotate(-90 252.8 123.8)">I2C</text>
<text x="243.7" y="126.3" transform="rotate(-90 243.7 126.3)">PCM</text>
<text x="252.8" y="139" transform="rotate(-90 252.8 139)">SIM_CARD</text>
<text x="243.7" y="149.2" transform="rotate(-90 243.7 149.2)">KEYPADS</text>
<text x="252.8" y="149.2" transform="rotate(-90 252.8 149.2)">ANT</text>
<text x="253" y="165.7" transform="rotate(-90 253 165.7)">OTHER</text>
<text x="243.7" y="169.5" transform="rotate(-90 243.7 169.5)">GPIO</text>
</g>
<g font-size="1.8" fill="#808080">
<text x="205.6" y="79.1" transform="rotate(-90 205.6 79.1)">C8</text>
<text x="280.6" y="83.9">RI</text>
<text x="280.6" y="81.4">DTR</text>
<text x="205.6" y="85.7" transform="rotate(-90 205.6 85.7)">100uF</text>
<text x="210.6" y="88.7">GND</text>
<text x="74.8" y="93.3">C1</text>
<text x="78.6" y="93.3">470uF</text>
<text x="126.9" y="92">R11</text>
<text x="132" y="92">4.7K</text>
<text x="138.3" y="95.9" transform="rotate(-90 138.3 95.9)">47K</text>
<text x="170.1" y="92.8">VIO</text>
<text x="206.8" y="93.8">PWRKEY</text>
<text x="280.6" y="94.1">TXD</text>
<text x="138.3" y="100.9" transform="rotate(-90 138.3 100.9)">R2</text>
<text x="157.4" y="96.6" transform="rotate(-90 157.4 96.6)">R12</text>
<text x="280.6" y="96.6">RXD</text>
<text x="74.8" y="102.2">C3</text>
<text x="79.9" y="102.2">33pF</text>
<text x="119.5" y="102.7">TXD</text>
<text x="148.5" y="104.7">BC846BW</text>
<text x="148.5" y="103.5">Q4</text>
<text x="157.4" y="102.1" transform="rotate(-90 157.4 102.1)">4.7K</text>
<text x="167.5" y="103">H_TXD</text>
<text x="74.8" y="111.1">C4</text>
<text x="79.9" y="111.1">10pF</text>
<text x="134.7" y="111.1">4.7K</text>
<text x="140.2" y="111.1">R14</text>
<text x="170.1" y="111.9">VIO</text>
<text x="71.4" y="120">PZ3D4V2H</text>
<text x="132" y="120" transform="rotate(-90 132 120)">R13</text>
<text x="132" y="114.9" transform="rotate(-90 132 114.9)">4.7K</text>
<text x="157.4" y="120" transform="rotate(-90 157.4 120)">R15</text>
<text x="157.4" y="114.9" transform="rotate(-90 157.4 114.9)">47K</text>
<text x="78.9" y="125.1">D7</text>
<text x="119.3" y="121.8">RXD</text>
<text x="147.2" y="123.8">BC846BW</text>
<text x="147.2" y="122.5">Q5</text>
<text x="167.5" y="122">H_RXD</text>
<text x="280.6" y="129.6">VSIM</text>
<text x="280.6" y="132.2">SIM_DATA</text>
<text x="280.6" y="134.7">SIM_CLK</text>
<text x="280.6" y="137.2">SIM_RST</text>
<text x="192.5" y="169.5">100</text>
<text x="198.3" y="169.5">R3</text>
<text x="204.4" y="169.5">RED</text>
<text x="209.7" y="169.5">D3</text>
<text x="215.8" y="169.5">NET</text>
<text x="215.8" y="172">STATUS</text>
<text x="140.9" y="176.6">RI</text>
<text x="140.9" y="179.1">H_RXD</text>
<text x="157.4" y="174.3" transform="rotate(-90 157.4 174.3)">R1</text>
<text x="193.8" y="178.4">100</text>
<text x="199.6" y="178.4">R6GREEN</text>
<text x="209.7" y="178.4">D4</text>
<text x="140.9" y="181.7">H_TXD</text>
<text x="153.8" y="185.5">1N4148</text>
<text x="153.8" y="183">D1</text>
<text x="157.4" y="180.3" transform="rotate(-90 157.4 180.3)">10K</text>
<text x="163.7" y="184.2">DTR</text>
<text x="140.9" y="186.8">VIO</text>
<text x="153.8" y="190.6">1N4148</text>
<text x="153.8" y="188">D2</text>
<text x="163.7" y="189.3">PWRKEY</text>
</g>
</svg>
